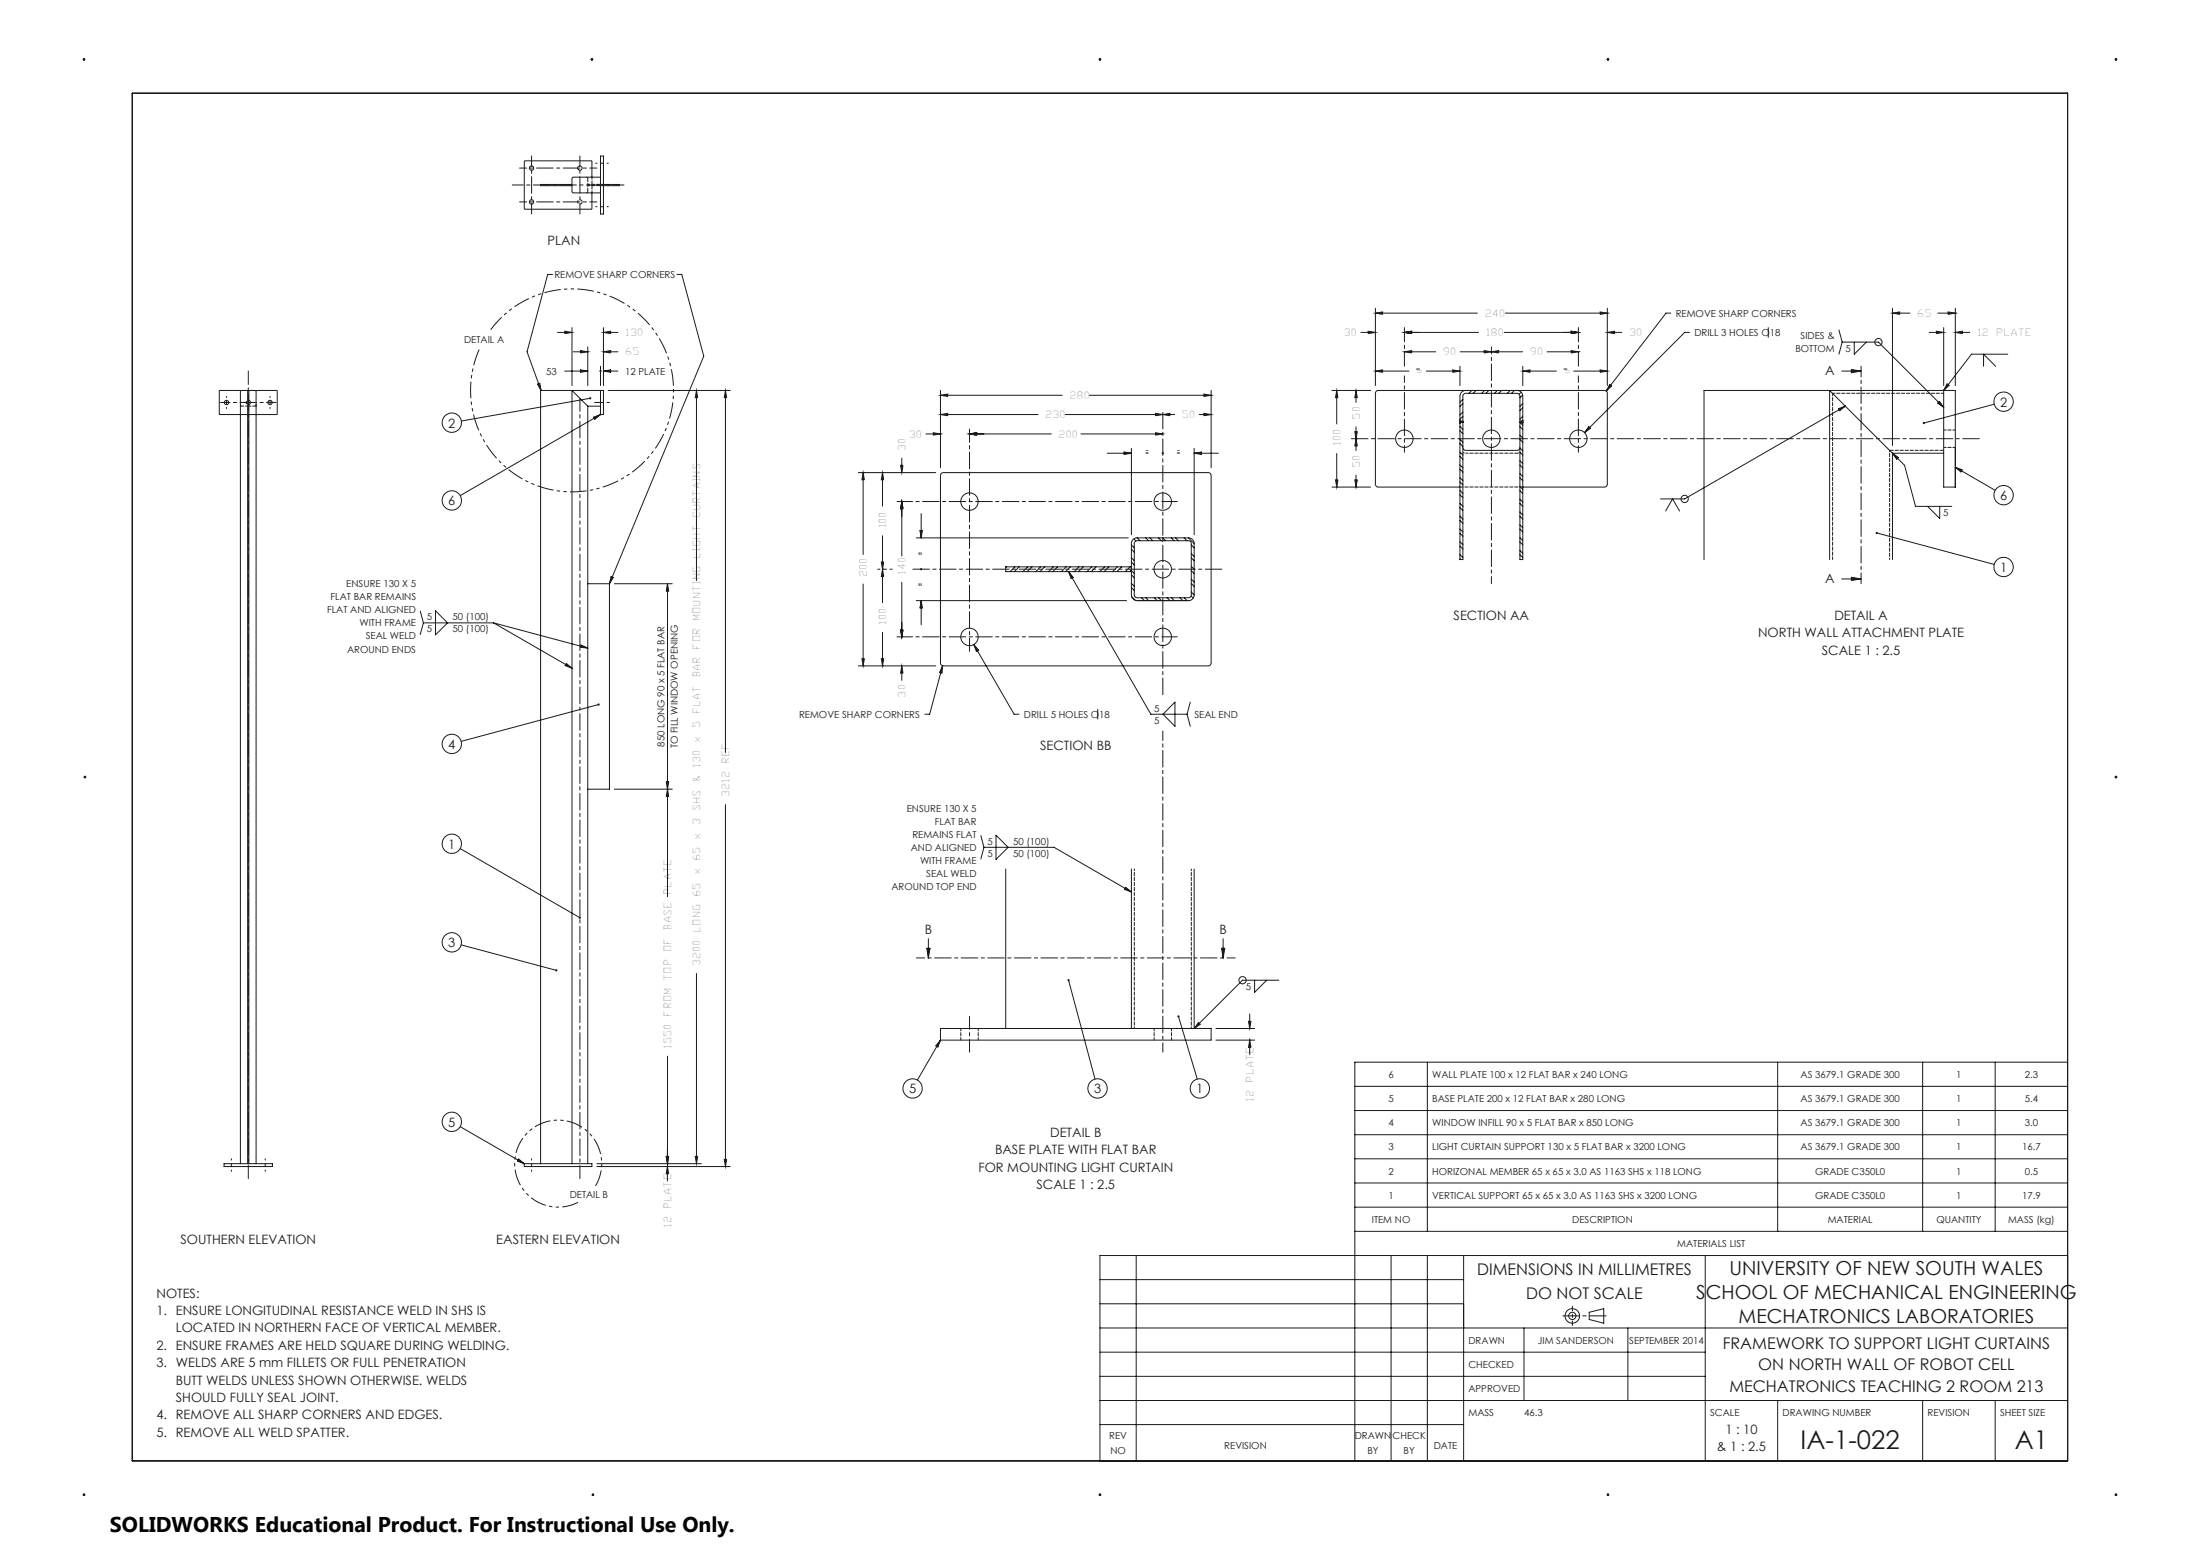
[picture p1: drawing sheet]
<svg xmlns="http://www.w3.org/2000/svg" width="841mm" height="594mm" viewBox="0 0 841 594" stroke-linecap="round" stroke-linejoin="round" font-family="sans-serif">
<g fill="none" stroke="#191924" stroke-width=".38">
<path d="M31.6 22.7h1M31.7 22.4l.8 .7M32.1 22.2v1M32.5 22.4l-.8 .7M50.6 35.6h739.8v522.8h-739.8zM225.8 22.7h1M225.9 22.4l.7 .7M226.3 22.2v1M226.6 22.4l-.7 .7M420 22.7h1M420.1 22.4l.7 .7M420.5 22.2v1"/>
<path d="M420.8 22.4l-.7 .7M614.2 22.7h1M614.3 22.4l.7 .7M614.7 22.2v1M615 22.4l-.7 .7M808.4 22.7h1M808.5 22.4l.7 .7M808.9 22.2v1M809.2 22.4l-.7 .7M229.6 59.6h1.1v22.2h-1.1zM218.7 70.5h-12v.5h12M226.3 67.7v-6l-.2-.2h-25.4l-.3 .3v17.9l.3 .3h25.4l.2-.2v-6.1"/>
<path d="M229.6 67.7l-10.6 .1-.3 .5v4.9l.4 .5h10.5M230.7 70.5h6v.5h-6M211.2 104.9h-1.8l-7.9 29.6 5.3 14.8M258.8 104.9h1.8l8.4 31.2-36 87M525.8 117.8v29.6M614.4 117.8v29.6M638.7 119.7h-1.8l-22.9 29.8M723.4 117.8v52.5M747.5 117.8v29.6M218.7 125.2v22.2M224.7 132.6v14.8M230.7 125.2v22.2"/>
<path d="M645.9 127.1h-1.9l-38.3 38.3M676 125.2v3.7M703 126.1l1.2 4.7M704.2 130.8l-1.2 4.6M704.2 130.8h13.9l24.9 24.9M708.8 130.8v4.6l4.7-4.6M743 125.2v22.2M767.5 135.4h-13.9l-10.6 13.9M83.9 149.3h21.9l.2 9-22 .2zM92.5 149.3l-.6 .4v295.1M94.7 149.3v295.5M95.1 149.3v295.5"/>
<path d="M97.3 149.3l.6 .4v295.1M205.5 146.8l.8-.3 .5 2.8zM215.9 141.8h8.8M221.9 141.4l2.8 .4-2.8 .5zM224.7 155.3h4.9M224.7 155.3v289.5M224.7 155.3l-6-6v295.5M225.6 152.3l-49.2 8.6M226.9 159.4l2.7-.9-2.2 1.8zM229.6 158.5h1.1v-9.2l-24 .1v295.4M229.6 140v7.4M229.6 149.3v9.2"/>
<path d="M229.6 158.5l-53.7 30.9M230.7 141.8h5.5M230.7 141.8l2.7-.4v.9zM232.5 149.3h46.7M359.5 149.3v29.5M463 149.3v29.5M509.2 149.3h14.7M541.5 141.1h1.1M558.1 140v7.4M559.2 157.5l-1.1 1.1M559.2 152.6l-1.1 1.1M559.2 159.2l-1.1 1.1"/>
<path d="M559.2 154.3l-1.1 1.1M560.3 149.3a2.23 2.23 0 0 0-2.2 2.1v62.5h1.1l.1-62.8 .9-.8h19.7l.7 .3 .4 .8v62.5h1.1v-62.5a2.17 2.17 0 0 0-2.2-2.1M562.6 149.3l-1.1 1M564.2 149.3l-1.1 1M567.5 149.3l-1.1 1M569.1 149.3l-1.1 1M572.4 149.3l-1.1 1M574 149.3l-1.1 1M577.3 149.3l-1.1 1M578.9 149.3l-1.1 1M581.5 149.9l-.8 .8M582.1 151l-1.1 1"/>
<path d="M582.1 140v7.4M582.1 154.2l-1.1 1.1M582.1 159.1l-1.1 1.1M582.1 155.9l-1.1 1M597.9 141.1h1.1M615.4 147l.7 .6-2.1 1.9zM702.8 156.2l2.6-.9-2.1 1.7zM704 141.8h7.4M705.4 155.3l-61.4 35.4h-9.2M707.7 141.2l3.7 .6-3.7 .7zM741.4 153.4l1.6 2.3-2.3-1.6zM743 149.3v36.9h4.5v-36.9h-96.1v64.6"/>
<path d="M744.3 146.7l.8 .6-2.1 2zM758.3 140v-4.6l4.6 4.6M762.4 154.5l-27 7.2M423.3 173.2h9.2M429.7 172.8l2.8 .4-2.8 .5zM432.5 171.4v33M456.5 171.4v33M456.5 173.2h9.2M456.5 173.2l2.8-.4v.9zM558.1 160.8l.6 .3M558.1 179.3l1.1 1.2M558.1 174.4l1.1 1.2"/>
<path d="M558.1 169.5l1.1 1.2M558.1 164.7l1.1 1.1M558.1 177.7l1.1 1.1M558.1 172.8l1.1 1.1M558.1 167.9l1.1 1.1M558.1 163l1.1 1.1M558.7 161.1h.5M558.7 161.4h.5M558.7 161.4l-.6 .3M558.7 161.1v.3M559.2 171l.3 .8 .7 .3h19.9l.6-.3 .3-.8M581 161.1h.6"/>
<path d="M581 177.8l1.1 1.1M581 172.9l1.1 1.1M581 168l1.1 1.1M581 163.1l1.1 1.1M581 176.1l1.1 1.1M581 171.2l1.1 1.1M581 166.3l1.1 1.2M581.6 161.4h-.6l1.1 1.2M581.6 161.1v.3M581.6 161.4l.5 .3M582.1 160.8l-.5 .3M582.1 160.8l-.1 .1"/>
<path d="M607.3 163.1l.7 .6-2.3 1.7zM723.4 173.2h19.6M723.4 173.2v40.7M723.4 173.2l2.3 1.7-.6 .6zM747.5 178.6l2.6 1-.5 .8zM747.5 178.6l15.2 8.8M328.1 180.7h29.6M352.1 196.3v9.3M359.9 180.9l.7-.2h101.4l.6 .2 .4 .8-.2 72.3-.8 .5h-101.5l-.6-.2-.4-.9v-71.7zM509.2 186.2h14.7M558.1 186.2h-31.2l-.8-.4-.3-.6v-35l.5-.8 87.2-.1 .6 .2 .3 .7v35l-.2 .6-.9 .4h-31.2M558.1 189.2l1.1 1"/>
<path d="M558.1 194.1l1.1 1M558.1 199l1.1 1.1M558.1 184.2l1.1 1.1M558.1 187.5l1.1 1.1M558.1 192.4l1.1 1.1M558.1 197.3l1.1 1.1M558.1 182.6l1.1 1.1M581 197.4l1.1 1.1M581 192.5l1.1 1.1M581 187.6l1.1 1.1M581 182.7l1.1 1.1M581 190.8l1.1 1.1"/>
<path d="M581 195.7l1.1 1.1M581 185.9l1.1 1.1M581 181l1.1 1.1M636.7 195.3l2.7-4.6 2.7 4.6M736.9 193.6l4.6 4.6v-4.6M746.1 193.6h-13.8l-4.2-15.7-28.7-28.6v64.6M350.3 205.6h81M351.7 202.8h.9l-.5 2.8zM384.7 216.7l-.2 .2M388 216.7l-1.9 1.8M389.6 216.7l-1.8 1.8M392.9 216.7l-1.9 1.8"/>
<path d="M394.5 216.7l-1.9 1.8M397.8 216.7l-1.9 1.8M399.4 216.7l-1.9 1.8M402.7 216.7l-1.9 1.8M404.3 216.7l-1.9 1.8M407.6 216.7l-1.9 1.8M408.5 218.5l31.4 54.5h13.9M408.5 218.5l1.7 2.2-.7 .4zM409.2 216.7l-1.8 1.8M412.5 216.7l-1.9 1.8M414.1 216.7l-1.8 1.8M417.4 216.7l-1.9 1.8"/>
<path d="M419 216.7l-1.8 1.8M422.3 216.7l-1.9 1.8M423.9 216.7l-1.8 1.8M427.1 216.7l-1.8 1.8M428.8 216.7l-1.9 1.8M432 216.7l-1.8 1.8M432.5 216.7h-48v1.8h48M432.5 217.9l-.7 .6M432.5 209.9l1.1 1.1M432.5 214.8l1.1 1.1M432.5 219.7l1.1 1.1M432.5 208.3l1.1 1.1"/>
<path d="M432.5 213.2l1.1 1.1M432.5 218.1l1.1 1.1M433.5 206l.7 .8M433.9 207.1l.7-.4h19.8l.6 .3 .4 .6v19.9l-.3 .6-.7 .4-20.3-.2-.5-.8v-19.9zM434.7 205.6a2.17 2.17 0 0 0-2.2 2.2v19.6a2.17 2.17 0 0 0 2.2 2.2h19.6a2.17 2.17 0 0 0 2.2-2.2M434.7 205.6h19.6M434.7 205.6l1.1 1.1M437.9 205.6l1.2 1.1M439.6 205.6l1.1 1.1M442.8 205.6l1.1 1.1M444.5 205.6l1.1 1.1M447.7 205.6l1.1 1.1"/>
<path d="M449.4 205.6l1.1 1.1M452.6 205.6l1.1 1.1M454.3 205.6a2.17 2.17 0 0 1 2.2 2.2v19.6M454.3 205.6l2.2 2.2M455.4 218.1l1.1 1.1M455.4 213.2l1.1 1.1M455.4 208.3l1.1 1.1M455.4 216.5l1.1 1.1M455.4 211.6l1.1 1.1M558.1 203.8l1.1 1.2M558.1 208.7l1.1 1.2M558.1 213.6l.2 .3"/>
<path d="M558.1 202.2l1.1 1.1M558.1 207.1l1.1 1.1M558.1 212l1.1 1.1M581 202.2l1.1 1.2M581 207.1l1.1 1.2M581 212l1.1 1.2M581 200.6l1.1 1.1M581 205.5l1.1 1.1M581 210.4l1.1 1.1M717.4 203.7l45 12.1M160.7 233.6l1.2 4.5M161.9 238.1h26.8"/>
<path d="M161.9 238.1l-1.2 4.4M166.5 233.5l4.6 4.6-4.6 4.6zM188.7 238.1l36 9.6M188.7 238.1l30 17.3M224.7 223.1h8.3M233 223.1v78.6h-8.3M233.6 220.4l.9 .3-1.5 2.4zM234.8 223.1h22.2M255.2 223.1v78.6M255.2 223.1l.4 2.8h-.9zM350.3 229.6h80.3M352.1 229.6l.5 2.8h-.9z"/>
<path d="M352.1 229.6v9.2M432.5 224.6l1.1 1.1M432.5 223l1.1 1.1M432.6 228l1.5 1.5M436.4 228.5l1.1 1.1M438 228.5l1.1 1.1M441.3 228.5l1 1.1M442.9 228.5l1.1 1.1M446.2 228.5l1.1 1.1M447.8 228.5l1.1 1.1M451.1 228.5l1.1 1.1M452.7 228.5l1.1 1.1"/>
<path d="M455.3 227.8l.8 .8M455.4 223l1.1 1.1M455.4 226.3l1.1 1.1M455.4 221.4l1.1 1.1M704 221.3h7.4M707.7 220.7l3.7 .6-3.7 .6zM216.5 253.6l2.2 1.8-2.7-1zM222.1 246.5l2.6 1.2-2.8-.3zM328.1 254.5h29.6M360.3 254.5l-4.9 18.5h-1.8M360.3 254.5l-.2 2.8-.9-.2zM372.3 246.3l15.4 26.7h1.8"/>
<path d="M372.3 246.3l1.8 2.2-.9 .4zM228.8 269.3l-52.5 14.1M419.6 271.2v3.6M449.2 268.4v9.2l-4.6-4.6zM453.8 273l1.2 4.6M455 268.4l-1.2 4.6M32 297h1M32.1 296.7l.7 .7M32.5 296.5v1M32.8 296.7l-.7 .7M254.7 298.9h.9l-.4 2.8zM808.4 297h1"/>
<path d="M808.5 296.7l.7 .7M808.9 296.5v1M809.2 296.7l-.7 .7M234.8 301.7h22.2M375 319.4l1.1 4.5M380.8 319.3l4.6 4.6-4.6 4.6zM175.9 324.4l45.8 26.4M376.1 323.9l-1.1 4.4M376.1 323.9h26.8l29.6 17.1M384.5 332.2v60.9M430.3 339.2l2.2 1.8-2.6-1zM432.5 332.2v60.9"/>
<path d="M456.5 332.2v60.9M354.9 358.8v7.4M467.6 358.8v7.4M176.3 361.2l36.4 9.7M354.3 362.5h1.2l-.6 3.7zM408.5 374.7l10.1 37.8M467 362.5h1.2l-.6 3.7zM479.6 374.7v4.6l4.6-4.6M488.8 374.7h-13.8l-18.5 18.4M359.5 393.1h103.5v4.5h-103.5zM359.5 397.6l-1 2.6-.7-.4zM359.5 397.6l-8.8 15.2"/>
<path d="M450.5 388.5l7.2 24M458.2 390.9l.6 .6-2.3 1.6zM464.8 393.1h14.8M464.8 397.6h14.8M517.9 415.2h272.5M545.6 406v64.7M679.6 406v64.7M735 406v64.7M762.7 406v64.7M790.4 406h-272.5v152.4M175.9 430.7l24.5 14.1M517.9 433.7h272.5"/>
<path d="M517.9 424.5h272.5M85.7 444.8h18.4v1.1h-18.4zM198.3 443l2.1 1.8-2.6-1zM200.4 444.8h25.9v1.1h-25.9zM228.1 445.9h51.1M228.1 444.8h40M517.9 452.2h272.5M517.9 442.9h272.5M434.3 479.9v78.5M517.9 470.7h272.5M517.9 461.4h272.5M531.8 479.9v78.5"/>
<path d="M545.6 479.9v78.5M559.5 479.9v78.5M651.9 479.9v78.5M790.4 479.9h-369.9v78.5M420.5 498.4h139M420.5 489.1h139M420.5 507.6h369.9M420.5 516.8h231.4M582.6 507.6v27.7M607.5 501.6l5.6-1.4v5.6l-5.6-1.4zM622.3 507.6v27.7M420.5 535.3h369.9"/>
<path d="M420.5 526.1h231.4M679.6 535.3v23.1M735 535.3v23.1M762.7 535.3v23.1M420.5 544.5h139M31.6 571.4h1M31.7 571l.8 .7M32.1 570.8v1M32.5 571l-.8 .7M226.2 571.4h1M226.3 571l.7 .7M226.7 570.8v1"/>
<path d="M227 571l-.7 .7M420 571.4h1M420.1 571l.7 .7M420.5 570.8v1M420.8 571l-.7 .7M614.2 571.4h1M614.3 571l.7 .7M614.7 570.8v1M615 571l-.7 .7M808.4 571.4h1M808.5 571l.7 .7M808.9 570.8v1"/>
<path d="M809.2 571l-.7 .7"/>
<circle cx="203.2" cy="77.2" r=".83"/>
<circle cx="203.2" cy="64.3" r=".83"/>
<circle cx="221.7" cy="64.3" r=".83"/>
<circle cx="718.1" cy="130.8" r="1.38"/>
<circle cx="86.6" cy="153.8" r=".83"/>
<circle cx="103.2" cy="153.8" r=".83"/>
<circle cx="225.6" cy="152.2" r=".23"/>
<circle cx="229.6" cy="141.8" r=".24"/>
<circle cx="765.9" cy="153.5" r="3.7"/>
<circle cx="172.7" cy="161.6" r="3.7"/>
<circle cx="444.5" cy="173.2" r=".24"/>
<circle cx="536.8" cy="167.7" r="3.3"/>
<circle cx="570.1" cy="167.7" r="3.3"/>
<circle cx="603.3" cy="167.7" r="3.3"/>
<circle cx="735.4" cy="161.7" r=".24"/>
<circle cx="172.7" cy="191.3" r="3.7"/>
<circle cx="370.6" cy="191.7" r="3.3"/>
<circle cx="444.5" cy="191.7" r="3.3"/>
<circle cx="644" cy="190.7" r="1.38"/>
<circle cx="765.9" cy="189.3" r="3.7"/>
<circle cx="352.1" cy="217.6" r=".23"/>
<circle cx="444.5" cy="217.6" r="3.3"/>
<circle cx="717.4" cy="203.7" r=".23"/>
<circle cx="765.9" cy="216.7" r="3.7"/>
<circle cx="370.6" cy="243.4" r="3.3"/>
<circle cx="444.5" cy="243.4" r="3.3"/>
<circle cx="228.8" cy="269.3" r=".24"/>
<circle cx="172.7" cy="284.3" r="3.7"/>
<circle cx="172.7" cy="322.5" r="3.7"/>
<circle cx="221.7" cy="350.8" r=".23"/>
<circle cx="172.7" cy="360.2" r="3.7"/>
<circle cx="212.7" cy="370.9" r=".24"/>
<circle cx="408.5" cy="374.7" r=".24"/>
<circle cx="475" cy="374.7" r="1.38"/>
<circle cx="450.5" cy="388.5" r=".24"/>
<circle cx="348.9" cy="416.1" r="3.7"/>
<circle cx="419.6" cy="416.1" r="3.7"/>
<circle cx="458.7" cy="416.1" r="3.7"/>
<circle cx="172.7" cy="428.8" r="3.7"/>
<circle cx="601" cy="503" r="2.77"/>
<circle cx="601" cy="503" r="1.39"/>
</g>
<path d="M224.1 73.7l.6-.5M224.7 68.3l-.6-.6M91.9 154.7l.6 .5M97.4 155.2l.5-.5" fill="none" stroke="#191924" stroke-width=".38" stroke-dasharray="1.3 .6" stroke-dashoffset=".4" stroke-linecap="butt"/>
<path d="M222.5 77.2a.83 .83 0 0 0-1.2-.8 .83 .83 0 0 0-.1 1.4 .83 .83 0 0 0 1.3-.5v-.1M95.7 153.8a.83 .83 0 0 0-1.2-.7 .83 .83 0 0 0-.1 1.4 .83 .83 0 0 0 1.3-.5v-.2" fill="none" stroke="#191924" stroke-width=".38" stroke-dasharray="1.3 .6" stroke-dashoffset="-.1" stroke-linecap="butt"/>
<path d="M559.2 172.9l1.1 .3M579.9 173.2l1.1-.3" fill="none" stroke="#191924" stroke-width=".38" stroke-dasharray="1.3 .6" stroke-dashoffset=".6" stroke-linecap="butt"/>
<path d="M227.4 453.8a16.6 16.6 0 0 0-10.5-25.3 16.6 16.6 0 0 0-20 18.7 16.6 16.6 0 0 0 24.6 12.1" fill="none" stroke="#191924" stroke-width=".38" stroke-dasharray="6.3 1.3 1.3 1.3 1.3 1.3" stroke-dashoffset="-.5" stroke-linecap="butt"/>
<path d="M183.2 133.5a38.8 38.8 0 0 0 36.8 54.5 38.8 38.8 0 0 0 33-56.8 38.8 38.8 0 0 0-65.5-5.1" fill="none" stroke="#191924" stroke-width=".38" stroke-dasharray="6.3 1.3 1.3 1.3 1.3 1.3" stroke-dashoffset="-.1" stroke-linecap="butt"/>
<path d="M195.8 70.7h42.7" fill="none" stroke="#191924" stroke-width=".38" stroke-dasharray="6.3 1.3 1.3 1.3" stroke-dashoffset="2.1"/>
<path d="M203.2 81.8v-22.2M221.7 81.8v-22.2M711.4 223.1v-83.1" fill="none" stroke="#191924" stroke-width=".38" stroke-dasharray="6.3 1.3 1.3 1.3" stroke-dashoffset="2.3"/>
<path d="M370.6 388.5v13.7M221.7 450.5v-298.3" fill="none" stroke="#191924" stroke-width=".38" stroke-dasharray="6.3 1.3 1.3 1.3" stroke-dashoffset="1.4"/>
<path d="M227.7 62.4h4.8M227.7 79h4.8M86.6 156.1v-4.6M103.2 156.1v-4.6M88.5 447.7v-4.8M101.4 447.7v-4.8M203.2 447.7v-4.8" fill="none" stroke="#191924" stroke-width=".38" stroke-dasharray="6.3 1.3 1.3 1.3" stroke-dashoffset="5.9"/>
<path d="M94.9 450.5v-308.7" fill="none" stroke="#191924" stroke-width=".38" stroke-dasharray="6.3 1.3 1.3 1.3" stroke-dashoffset="1.2"/>
<path d="M198.6 64.2h29.6M198.6 77.2h29.6M570.1 223.1v-90.5" fill="none" stroke="#191924" stroke-width=".38" stroke-dasharray="6.3 1.3 1.3 1.3" stroke-dashoffset="3.6"/>
<path d="M370.6 249v-85" fill="none" stroke="#191924" stroke-width=".38" stroke-dasharray="6.3 1.3 1.3 1.3" stroke-dashoffset="1.3"/>
<path d="M450.1 191.7h-107.2M450.1 243.4h-107.2" fill="none" stroke="#191924" stroke-width=".38" stroke-dasharray="6.3 1.3 1.3 1.3" stroke-dashoffset=".4"/>
<path d="M335.5 217.6h5.6" fill="none" stroke="#191924" stroke-width=".38" stroke-dasharray="6.3 1.3 1.3 1.3" stroke-dashoffset="5.5"/>
<path d="M444.5 156.6v109.9" fill="none" stroke="#191924" stroke-width=".38" stroke-dasharray="6.3 1.3 1.3 1.3" stroke-dashoffset="-1"/>
<path d="M348.5 217.6h119.1" fill="none" stroke="#191924" stroke-width=".38" stroke-dasharray="6.3 1.3 1.3 1.3" stroke-dashoffset="-.5"/>
<path d="M84.3 153.8h21.2" fill="none" stroke="#191924" stroke-width=".38" stroke-dasharray="6.3 1.3 1.3 1.3" stroke-dashoffset="2.7"/>
<path d="M227.3 153.8h5.7" fill="none" stroke="#191924" stroke-width=".38" stroke-dasharray="6.3 1.3 1.3 1.3" stroke-dashoffset="2.9"/>
<path d="M444.5 279.5v122.7" fill="none" stroke="#191924" stroke-width=".38" stroke-dasharray="6.3 1.3 1.3 1.3" stroke-dashoffset="2.8"/>
<path d="M350.3 366.2h121.9" fill="none" stroke="#191924" stroke-width=".38" stroke-dasharray="6.3 1.3 1.3 1.3" stroke-dashoffset="3.2"/>
<path d="M536.9 140v-14.8M603.4 140v-14.8" fill="none" stroke="#191924" stroke-width=".38" stroke-dasharray="6.3 1.3 1.3 1.3" stroke-dashoffset=".9"/>
<path d="M756.7 167.7h-240.1M597.4 503h16.6" fill="none" stroke="#191924" stroke-width=".38" stroke-dasharray="6.3 1.3 1.3 1.3" stroke-dashoffset="-.1"/>
<path d="M536.9 172.9v-29.2M603.4 172.9v-29.2" fill="none" stroke="#191924" stroke-width=".38" stroke-dasharray="6.3 1.3 1.3 1.3" stroke-dashoffset="3.8"/>
<path d="M601.1 506.7v-7.4" fill="none" stroke="#191924" stroke-width=".38" stroke-dasharray="6.3 1.3 1.3 1.3" stroke-dashoffset="4.6"/>
<path d="M226.3 67.7v6M230.7 70.5h-6M230.7 70.9h-6M92.5 155.2h2.2M95.1 155.2h2.3" fill="none" stroke="#191924" stroke-width=".38" stroke-dasharray="1.3 .6" stroke-dashoffset=".5"/>
<path d="M224.7 73.2v-4.9M558.1 186.2h24" fill="none" stroke="#191924" stroke-width=".38" stroke-dasharray="1.3 .6" stroke-dashoffset=".1"/>
<path d="M433.6 332.2v60.9M455.4 332.2v60.9" fill="none" stroke="#191924" stroke-width=".38" stroke-dasharray="1.3 .6" stroke-dashoffset=".6"/>
<path d="M700.5 150.3h42.5M747.5 171h-4.5M747.5 164.4h-4.5M700.5 213.9v-63.6M367.3 393.1v4.5M373.9 393.1v4.5M441.2 393.1v4.5M447.8 393.1v4.5" fill="none" stroke="#191924" stroke-width=".38" stroke-dasharray="1.3 .6" stroke-dashoffset=".3"/>
<path d="M560.3 173.2h19.6" fill="none" stroke="#191924" stroke-width=".38" stroke-dasharray="1.3 .6" stroke-dashoffset=".4"/>
<path d="M722.3 213.9v-41.8" fill="none" stroke="#191924" stroke-width=".38" stroke-dasharray="1.3 .6" stroke-dashoffset=".7"/>
<path d="M722.3 172.1h20.7" fill="none" stroke="#191924" stroke-width=".38" stroke-dasharray="1.3 .6" stroke-dashoffset="-.2"/>
<path d="M205.5 146.8l1.3 2.5-.5-2.8zM458.2 390.9l-1.7 2.2 2.3-1.6zM359.5 397.6l-1.7 2.2 .7 .4zM430.3 339.2l-.4 .8 2.6 1zM429.7 172.8v.9l2.8-.5zM456.5 173.2l2.8-.4v.9zM351.7 202.8h.9l-.5 2.8zM352.1 229.6l-.4 2.8h.9zM372.3 246.3l1.8 2.2-.9 .4zM408.5 218.5l1 2.6 .7-.4zM230.7 141.8l2.7-.4v.9zM221.9 141.4l2.8 .4-2.8 .5zM226.9 159.4l2.7-.9-2.2 1.8zM198.3 443l-.5 .8 2.6 1zM222.1 246.5l-.2 .9 2.8 .3zM216.5 253.6l-.5 .8 2.7 1zM360.3 254.5l-.2 2.8-.9-.2zM354.3 362.5l.6 3.7 .6-3.7zM467 362.5l.6 3.7 .6-3.7zM744.3 146.7l-1.3 2.6 2.1-2zM707.7 220.7v1.2l3.7-.6zM741.4 153.4l-.7 .7 2.3 1.6zM723.4 173.2l1.7 2.3 .6-.6zM747.5 178.6l2.1 1.8 .5-.8zM607.3 163.1l-1.6 2.3 2.3-1.7zM615.4 147l-1.4 2.5 2.1-1.9zM707.7 141.2v1.3l3.7-.7zM558.7 161.1v.3h.5v-.3zM558.1 160.8v.9l.6-.3v-.3zM581.6 161.1v.3l.5 .3v-.9zM581 161.1v.3h.6v-.3zM702.8 156.2l.5 .8 2.1-1.7zM233.6 220.4l.9 .3-1.5 2.4zM254.7 298.9h.9l-.4 2.8zM255.2 223.1l-.5 2.8h.9z" fill-rule="evenodd" fill="#191924"/>
<g fill="none" stroke="#191924" stroke-width=".38">
<path d="M525.8 119.7l2.7-.5v.9zM525.8 119.7h.1M528.5 119.7h36.3M575.5 119.7h36.2M611.7 119.2l2.7 .5-2.7 .4zM614.4 119.7h.1M723.4 119.7l2.8-.5v.9zM723.4 119.7h.1M726.2 119.7h3.9M740.8 119.7h3.9M744.7 119.2l2.8 .5-2.8 .4zM747.5 119.7h.1"/>
<path d="M213.1 127.1h2.8M215.9 126.6l2.8 .5-2.8 .4zM218.7 127.1h.1M219.1 134.5h2.8M221.9 134l2.8 .5-2.8 .4zM224.7 134.5h.1M230.7 134.5l2.7-.5v.9zM230.7 127.1l2.7-.5v.9zM230.7 134.5h.1M230.7 127.1h.1M233.4 134.5h2.8M233.4 127.1h2.8"/>
<path d="M520.2 127.1h2.8M523 126.6l2.8 .5-2.8 .4zM525.8 127.1h.1M536.9 127.1l2.7-.5v.9zM536.9 134.5l2.7-.5v.9zM536.9 134.5h.1M536.9 127.1h.1M539.6 134.5h9.2M539.6 127.1h25.6M558.2 134.5h9.1M567.3 134l2.8 .5-2.8 .4zM570.1 134.5l2.8-.5v.9z"/>
<path d="M570.1 134.5h.1M572.9 134.5h9.1M575 127.1h25.6M591.4 134.5h9.2M600.6 126.6l2.8 .5-2.8 .4zM600.6 134l2.8 .5-2.8 .4zM603.4 134.5h.1M603.4 127.1h.1M614.4 127.1l2.8-.5v.9zM614.4 127.1h.1M617.2 127.1h2.8M737.5 127.1h2.7"/>
<path d="M740.2 126.6l2.8 .5-2.8 .4zM743 127.1h.1M747.5 127.1l2.7-.5v.9zM747.5 127.1h.1M750.2 127.1h2.8M266.2 149.3l.5 2.7h-.9zM266.2 149.3h.1M266.2 152v69.9M277.3 149.3l.5 2.7h-.9zM277.3 149.3h.1M277.3 152v135.6M359.5 151.1l2.8-.5v.9z"/>
<path d="M359.5 151.1h.1M359.5 158.5l2.8-.5v.9zM359.5 158.5h.1M362.3 151.1h43.7M362.3 158.5h34.5M407.2 158.5h34.5M416.5 151.1h43.7M441.7 158l2.8 .5-2.8 .4zM444.5 158.5l2.8-.5v.9zM444.5 158.5h.1M447.3 158.5h1.8M458.4 158.5h1.8"/>
<path d="M460.2 158l2.8 .5-2.8 .4zM460.2 150.6l2.8 .5-2.8 .4zM463 151.1h.1M463 158.5h.1M511 149.3h.1M511 152v10.1M511 149.3l.5 2.7h-1zM518.4 149.3l.5 2.7h-1zM518.4 152v1.8M518.4 149.3h.1M525.8 141.8l2.7-.4v.9zM525.8 141.8v.1"/>
<path d="M528.5 141.8h10.1M545.3 141.8h10M555.3 141.4l2.8 .4-2.8 .5zM558.1 141.8v.1M582.1 141.8l2.8-.4v.9zM582.1 141.8v.1M584.9 141.8h10.1M601.6 141.8h10.1M611.7 141.4l2.7 .4-2.7 .5zM614.4 141.8v.1M344.3 177.9h.9l-.5 2.8zM344.7 175.1v2.8"/>
<path d="M354 165.9h2.8M356.8 165.4l2.7 .5-2.7 .4zM359.5 165.9h.1M370.6 165.9l2.8-.5v.9zM370.6 165.9h.1M373.4 165.9h28.5M413.2 165.9h28.5M441.7 165.4l2.8 .5-2.8 .4zM444.5 165.8v.1M511 173.3v10.1M517.9 165h1l-.5 2.7zM518.4 167.7l.5 2.8h-1z"/>
<path d="M518.4 163.2v1.8M518.4 170.5v1.8M518.4 167.7h.1M330 180.7l.4 2.7h-.9zM330 183.4v28.5M330 180.7h.1M337.4 180.7l.4 2.7h-.9zM337.4 180.7h.1M337.4 183.4v10.1M344.7 191.7l.5 2.8h-.9zM344.7 191.7h.1M344.7 180.7h.1"/>
<path d="M344.7 194.5v18M510.5 183.4h1l-.5 2.8zM511 186.2h.1M517.9 183.4h1l-.5 2.8zM518.4 181.6v1.8M518.4 186.2h.1M336.9 214.8h.9l-.4 2.8zM337.4 217.6l.4 2.8h-.9zM337.4 217.6h.1M337.4 204.8v10M330 223.2v28.6M337.4 220.4v10"/>
<path d="M344.7 222.6v18.1M329.5 251.8h.9l-.4 2.7zM330 254.5h.1M336.9 251.8h.9l-.4 2.7zM337.4 254.5h.1M337.4 241.7v10.1M344.3 240.7h.9l-.5 2.7zM344.7 254.5l.5 2.8h-.9zM344.7 243.4h.1M344.7 257.3v2.8M344.7 254.5h.1M255.2 301.7h.1"/>
<path d="M255.2 304.4v38.4M255.2 301.7l.4 2.7h-.9zM277.3 307.5v135.7M266.2 372.1v69.9M477.3 390.4h.9l-.5 2.7zM477.7 397.6l.5 2.8h-.9zM477.7 387.6v2.8M477.8 393.1h.1M477.8 397.6h.1M255.2 403.7v38.3M477.7 400.4v2.7M254.7 442h.9l-.5 2.8z"/>
<path d="M255.1 445.9l.5 2.8h-.9zM255.1 448.7v2.7M255.2 444.8h.1M255.2 445.9h.1M265.8 442h.9l-.5 2.8zM266.2 444.8h.1M276.9 443.2h.9l-.5 2.7zM277.3 445.9h.1"/>
</g>
<g fill="#191924">
<path d="M255.1 445.9l.5 2.8h-.9zM254.7 442l.4 2.8 .5-2.8z"/>
<path d="M336.9 214.8l.5 2.8 .4-2.8zM337.4 180.7l.4 2.7h-.9zM477.7 397.6l.5 2.8h-.9zM477.3 390.4l.4 2.7 .5-2.7zM444.5 158.5l2.8 .4v-.9zM460.2 158l2.8 .5-2.8 .4zM359.5 151.1l2.8 .4v-.9zM460.2 150.6l2.8 .5-2.8 .4zM230.7 134.5l2.7 .4v-.9zM221.9 134l2.8 .5-2.8 .4zM230.7 127.1l2.7 .4v-.9zM215.9 126.6l2.8 .5-2.8 .4zM276.9 443.2l.4 2.7 .5-2.7zM277.3 149.3l.5 2.7h-.9zM614.4 127.1l2.8 .4v-.9zM600.6 126.6l2.8 .5-2.8 .4zM523 126.6l2.8 .5-2.8 .4zM536.9 127.1l2.7 .4v-.9zM536.9 127.1l2.7 .4v-.9zM600.6 126.6l2.8 .5-2.8 .4zM582.1 141.8l2.8 .5v-.9zM611.7 141.4l2.7 .4-2.7 .5zM525.8 141.8l2.7 .5v-.9zM555.3 141.4l2.8 .4-2.8 .5zM536.9 134.5l2.7 .4v-.9zM567.3 134l2.8 .5-2.8 .4zM570.1 134.5l2.8 .4v-.9zM600.6 134l2.8 .5-2.8 .4zM723.4 119.7l2.8 .4v-.9zM744.7 119.2l2.8 .5-2.8 .4zM747.5 127.1l2.7 .4v-.9zM740.2 126.6l2.8 .5-2.8 .4z"/>
<path d="M356.8 165.4l2.7 .5-2.7 .4zM370.6 165.9l2.8 .4v-.9zM344.3 177.9l.4 2.8 .5-2.8zM344.7 191.7l.5 2.8h-.9zM359.5 158.5l2.8 .4v-.9zM441.7 158l2.8 .5-2.8 .4zM336.9 251.8l.5 2.7 .4-2.7zM337.4 217.6l.4 2.8h-.9zM329.5 251.8l.5 2.7 .4-2.7zM330 180.7l.4 2.7h-.9zM344.7 254.5l.5 2.8h-.9zM344.3 240.7l.4 2.7 .5-2.7zM344.3 240.7l.4 2.7 .5-2.7zM344.7 191.7l.5 2.8h-.9zM370.6 165.9l2.8 .4v-.9zM441.7 165.4l2.8 .5-2.8 .4zM265.8 442l.4 2.8 .5-2.8zM266.2 149.3l.5 2.7h-.9zM254.7 442l.5 2.8 .4-2.8zM255.2 301.7l.4 2.7h-.9zM510.5 183.4l.5 2.8 .5-2.8zM511 149.3l.5 2.7h-1zM517.9 165l.5 2.7 .5-2.7zM518.4 149.3l.5 2.7h-1zM517.9 183.4l.5 2.8 .5-2.8zM518.4 167.7l.5 2.8h-1zM525.8 119.7l2.7 .4v-.9zM611.7 119.2l2.7 .5-2.7 .4z"/>
</g>
<g font-size="9.9" fill="#191924">
<text x="688.3" y="553.8">IA-1-022</text>
<text x="770.2" y="553.8">A1</text>
</g>
<text font-size="8.2" x="42.1" y="585.7">SOLIDWORKS Educational Product. For Instructional Use Only.</text>
<g font-size="7.4" fill="#191924">
<text x="661.2" y="487.3">UNIVERSITY OF NEW SOUTH WALES</text>
<text x="648.4" y="496.5">SCHOOL OF MECHANICAL ENGINEERING</text>
<text x="664.6" y="505.8">MECHATRONICS LABORATORIES</text>
</g>
<g font-size="6.2" fill="#191924">
<text x="564.6" y="487.3">DIMENSIONS IN MILLIMETRES</text>
<text x="583.4" y="496.5">DO NOT SCALE</text>
<text x="658.6" y="515.5">FRAMEWORK TO SUPPORT LIGHT CURTAINS</text>
<text x="672.2" y="523.8">ON NORTH WALL OF ROBOT CELL</text>
<text x="661.1" y="532.1">MECHATRONICS TEACHING 2 ROOM 213</text>
</g>
<g font-size="4.9" fill="#191924">
<text x="209.3" y="93.8">PLAN</text>
<text x="697.7" y="143.2">A</text>
<text x="764.6" y="155.4">2</text>
<text x="171.4" y="163.4">2</text>
<text x="764.6" y="191.1">6</text>
<text x="171.4" y="193.1">6</text>
<text x="764.6" y="218.6">1</text>
<text x="697.7" y="222.7">A</text>
<text x="555.7" y="237">SECTION AA</text>
<text x="701.2" y="237">DETAIL A</text>
<text x="672.1" y="243.6">NORTH WALL ATTACHMENT PLATE</text>
<text x="696.4" y="250.3">SCALE 1 : 2.5</text>
<text x="171.4" y="286.2">4</text>
<text x="397.6" y="286.9">SECTION BB</text>
<text x="171.4" y="324.4">1</text>
<text x="353.5" y="356.9">B</text>
<text x="466.2" y="356.9">B</text>
<text x="171.4" y="362">3</text>
<text x="347.5" y="417.9">5</text>
<text x="418.2" y="417.9">3</text>
<text x="457.3" y="417.9">1</text>
<text x="171.4" y="430.6">5</text>
<text x="401.5" y="434.5">DETAIL B</text>
<text x="380.4" y="441.2">BASE PLATE WITH FLAT BAR</text>
<text x="374" y="447.8">FOR MOUNTING LIGHT CURTAIN</text>
<text x="396.2" y="454.5">SCALE 1 : 2.5</text>
<text x="69" y="475.5">SOUTHERN ELEVATION</text>
<text x="189.7" y="475.5">EASTERN ELEVATION</text>
<text x="59.8" y="496">NOTES:</text>
<text x="59.8" y="502.6">1. ENSURE LONGITUDINAL RESISTANCE WELD IN SHS IS</text>
<text x="67.2" y="509.3">LOCATED IN NORTHERN FACE OF VERTICAL MEMBER.</text>
<text x="59.8" y="515.9">2. ENSURE FRAMES ARE HELD SQUARE DURING WELDING.</text>
<text x="59.8" y="522.6">3. WELDS ARE 5 mm FILLETS OR FULL PENETRATION</text>
<text x="67.2" y="529.2">BUTT WELDS UNLESS SHOWN OTHERWISE. WELDS</text>
<text x="67.2" y="535.9">SHOULD FULLY SEAL JOINT.</text>
<text x="59.8" y="542.5">4. REMOVE ALL SHARP CORNERS AND EDGES.</text>
<text x="59.8" y="549.2">5. REMOVE ALL WELD SPATTER.</text>
<text x="659.6" y="548">1 : 10</text>
<text x="656.4" y="554.6">&amp; 1 : 2.5</text>
</g>
<g font-size="3.8" fill="#191924">
<text x="567.6" y="121.1">240</text>
<text x="732.9" y="121.1">65</text>
<text x="239" y="128.5">130</text>
<text x="513.7" y="128.5">30</text>
<text x="568" y="128.5">180</text>
<text x="622.8" y="128.5">30</text>
<text x="755.8" y="128.5">12</text>
<text x="763.1" y="128.5">PLATE</text>
<text x="239" y="135.9">65</text>
<text x="551.6" y="135.9">90</text>
<text x="584.8" y="135.9">90</text>
<text x="541.4" y="143.3">=</text>
<text x="597.7" y="143.3">=</text>
<text x="408.8" y="152.5">280</text>
<text x="399.6" y="159.9">230</text>
<text x="451.8" y="159.9">50</text>
<text x="519.8" y="160.4" transform="rotate(-90 519.8 160.4)">50</text>
<text x="347.4" y="167.3">30</text>
<text x="404.7" y="167.3">200</text>
<text x="346.2" y="172.3" transform="rotate(-90 346.2 172.3)">30</text>
<text x="512.4" y="170.6" transform="rotate(-90 512.4 170.6)">100</text>
<text x="519.8" y="178.8" transform="rotate(-90 519.8 178.8)">50</text>
<text x="267.7" y="198.1" transform="rotate(-90 267.7 198.1)">CURTAINS</text>
<text x="338.8" y="202" transform="rotate(-90 338.8 202)">100</text>
<text x="267.7" y="213.6" transform="rotate(-90 267.7 213.6)">LIGHT</text>
<text x="331.4" y="220.4" transform="rotate(-90 331.4 220.4)">200</text>
<text x="346.2" y="219.8" transform="rotate(-90 346.2 219.8)">140</text>
<text x="267.7" y="237.3" transform="rotate(-90 267.7 237.3)">MOUNTING</text>
<text x="338.8" y="238.9" transform="rotate(-90 338.8 238.9)">100</text>
<text x="267.7" y="248.3" transform="rotate(-90 267.7 248.3)">FOR</text>
<text x="267.7" y="259.2" transform="rotate(-90 267.7 259.2)">BAR</text>
<text x="346.2" y="266.6" transform="rotate(-90 346.2 266.6)">30</text>
<text x="267.7" y="272.9" transform="rotate(-90 267.7 272.9)">FLAT</text>
<text x="267.7" y="278.4" transform="rotate(-90 267.7 278.4)">5</text>
<text x="267.7" y="283.9" transform="rotate(-90 267.7 283.9)">x</text>
<text x="267.7" y="293.5" transform="rotate(-90 267.7 293.5)">130</text>
<text x="278.8" y="292" transform="rotate(-90 278.8 292)">REF</text>
<text x="267.7" y="299" transform="rotate(-90 267.7 299)">&amp;</text>
<text x="278.8" y="304.8" transform="rotate(-90 278.8 304.8)">3212</text>
<text x="267.7" y="309.9" transform="rotate(-90 267.7 309.9)">SHS</text>
<text x="267.7" y="315.4" transform="rotate(-90 267.7 315.4)">3</text>
<text x="267.7" y="320.9" transform="rotate(-90 267.7 320.9)">x</text>
<text x="267.7" y="329.1" transform="rotate(-90 267.7 329.1)">65</text>
<text x="267.7" y="334.6" transform="rotate(-90 267.7 334.6)">x</text>
<text x="256.6" y="342" transform="rotate(-90 256.6 342)">PLATE</text>
<text x="267.7" y="342.8" transform="rotate(-90 267.7 342.8)">65</text>
<text x="256.6" y="355.7" transform="rotate(-90 256.6 355.7)">BASE</text>
<text x="267.7" y="356.5" transform="rotate(-90 267.7 356.5)">LONG</text>
<text x="256.6" y="363.9" transform="rotate(-90 256.6 363.9)">OF</text>
<text x="267.7" y="369.3" transform="rotate(-90 267.7 369.3)">3200</text>
<text x="256.6" y="374.9" transform="rotate(-90 256.6 374.9)">TOP</text>
<text x="256.6" y="388.6" transform="rotate(-90 256.6 388.6)">FROM</text>
<text x="256.6" y="400.9" transform="rotate(-90 256.6 400.9)">1550</text>
<text x="479.2" y="413.8" transform="rotate(-90 479.2 413.8)">PLATE</text>
<text x="479.2" y="421.1" transform="rotate(-90 479.2 421.1)">12</text>
<text x="256.6" y="462.1" transform="rotate(-90 256.6 462.1)">PLATE</text>
<text x="256.6" y="469.4" transform="rotate(-90 256.6 469.4)">12</text>
</g>
<g font-size="3.7" fill="#191924">
<text x="211.9" y="106.3">REMOVE SHARP CORNERS</text>
<text x="640.6" y="121.1">REMOVE SHARP CORNERS</text>
<text x="177.4" y="131.2">DETAIL A</text>
<text x="647.7" y="128.4">DRILL 3 HOLES O18</text>
<text x="688.3" y="129.6">SIDES &amp;</text>
<text x="686.3" y="134.6">BOTTOM</text>
<text x="705.5" y="134.5">5</text>
<text x="208.7" y="143.2">53</text>
<text x="239" y="143.2">12 PLATE</text>
<text x="439.1" y="171.4" transform="rotate(-180 439.1 171.4)">-</text>
<text x="439.1" y="172.3" transform="rotate(-180 439.1 172.3)">-</text>
<text x="439.1" y="171.8" transform="rotate(-180 439.1 171.8)">-</text>
<text x="451.1" y="171.8" transform="rotate(-180 451.1 171.8)">-</text>
<text x="451.1" y="172.3" transform="rotate(-180 451.1 172.3)">-</text>
<text x="451.1" y="171.4" transform="rotate(-180 451.1 171.4)">-</text>
<text x="742.8" y="197.3">5</text>
<text x="350.3" y="211" transform="rotate(90 350.3 211)">-</text>
<text x="350.8" y="211" transform="rotate(90 350.8 211)">-</text>
<text x="351.2" y="211" transform="rotate(90 351.2 211)">-</text>
<text x="132.4" y="224.5">ENSURE 130 X 5</text>
<text x="350.3" y="223" transform="rotate(90 350.3 223)">-</text>
<text x="350.8" y="223" transform="rotate(90 350.8 223)">-</text>
<text x="351.2" y="223" transform="rotate(90 351.2 223)">-</text>
<text x="126.4" y="229.5">FLAT BAR REMAINS</text>
<text x="125.1" y="234.5">FLAT AND ALIGNED</text>
<text x="137.4" y="239.4">WITH FRAME</text>
<text x="163.2" y="237.1">5</text>
<text x="173" y="237.1">50 (100)</text>
<text x="139.8" y="244.4">SEAL WELD</text>
<text x="163.2" y="241.8">5</text>
<text x="173" y="241.8">50 (100)</text>
<text x="132.7" y="249.4">AROUND ENDS</text>
<text x="305.5" y="274.4">REMOVE SHARP CORNERS</text>
<text x="391.4" y="274.4">DRILL 5 HOLES O18</text>
<text x="441.2" y="272.1">5</text>
<text x="456.6" y="274.4">SEAL END</text>
<text x="441.2" y="276.7">5</text>
<text x="254.1" y="285.3" transform="rotate(-90 254.1 285.3)">850 LONG 90 x 5 FLAT BAR</text>
<text x="259.1" y="286.1" transform="rotate(-90 259.1 286.1)">TO FILL WINDOW OPENING</text>
<text x="346.6" y="310.3">ENSURE 130 X 5</text>
<text x="357.4" y="315.3">FLAT BAR</text>
<text x="348.8" y="320.3">REMAINS FLAT</text>
<text x="377.5" y="322.9">5</text>
<text x="387.2" y="322.9">50 (100)</text>
<text x="348.2" y="325.3">AND ALIGNED</text>
<text x="377.5" y="327.6">5</text>
<text x="387.2" y="327.6">50 (100)</text>
<text x="351.7" y="330.2">WITH FRAME</text>
<text x="354.1" y="335.2">SEAL WELD</text>
<text x="340.8" y="340.2">AROUND TOP END</text>
<text x="476.3" y="378.4">5</text>
<text x="530.8" y="412">6</text>
<text x="547.5" y="412">WALL PLATE 100 x 12 FLAT BAR x 240 LONG</text>
<text x="688.3" y="412">AS 3679.1 GRADE 300</text>
<text x="747.8" y="412">1</text>
<text x="774" y="412">2.3</text>
<text x="530.8" y="421.2">5</text>
<text x="547.5" y="421.2">BASE PLATE 200 x 12 FLAT BAR x 280 LONG</text>
<text x="688.3" y="421.2">AS 3679.1 GRADE 300</text>
<text x="747.8" y="421.2">1</text>
<text x="774" y="421.2">5.4</text>
<text x="530.8" y="430.5">4</text>
<text x="547.5" y="430.5">WINDOW INFILL 90 x 5 FLAT BAR x 850 LONG</text>
<text x="688.3" y="430.5">AS 3679.1 GRADE 300</text>
<text x="747.8" y="430.5">1</text>
<text x="774" y="430.5">3.0</text>
<text x="530.8" y="439.7">3</text>
<text x="547.5" y="439.7">LIGHT CURTAIN SUPPORT 130 x 5 FLAT BAR x 3200 LONG</text>
<text x="688.3" y="439.7">AS 3679.1 GRADE 300</text>
<text x="747.8" y="439.7">1</text>
<text x="773" y="439.7">16.7</text>
<text x="530.8" y="448.9">2</text>
<text x="547.5" y="448.9">HORIZONAL MEMBER 65 x 65 x 3.0 AS 1163 SHS x 118 LONG</text>
<text x="693.9" y="448.9">GRADE C350L0</text>
<text x="747.8" y="448.9">1</text>
<text x="774" y="448.9">0.5</text>
<text x="217.8" y="457.9">DETAIL B</text>
<text x="530.8" y="458.2">1</text>
<text x="547.5" y="458.2">VERTICAL SUPPORT 65 x 65 x 3.0 AS 1163 SHS x 3200 LONG</text>
<text x="693.9" y="458.2">GRADE C350L0</text>
<text x="747.8" y="458.2">1</text>
<text x="773" y="458.2">17.9</text>
<text x="524.4" y="467.4">ITEM NO</text>
<text x="601" y="467.4">DESCRIPTION</text>
<text x="698.7" y="467.4">MATERIAL</text>
<text x="740.2" y="467.4">QUANTITY</text>
<text x="767.6" y="467.4">MASS (kg)</text>
<text x="641.2" y="476.7">MATERIALS LIST</text>
<text x="561.4" y="513.6">DRAWN</text>
<text x="587.9" y="513.6">JIM SANDERSON</text>
<text x="622.8" y="513.6">SEPTEMBER 2014</text>
<text x="561.4" y="522.8">CHECKED</text>
<text x="561.4" y="532.1">APPROVED</text>
<text x="561.4" y="541.3">MASS</text>
<text x="582.6" y="541.3">46.3</text>
<text x="653.7" y="541.3">SCALE</text>
<text x="681.4" y="541.3">DRAWING NUMBER</text>
<text x="736.8" y="541.3">REVISION</text>
<text x="764.6" y="541.3">SHEET SIZE</text>
<text x="424" y="550.1">REV</text>
<text x="517.9" y="550.1">DRAWN</text>
<text x="532.4" y="550.1">CHECK</text>
<text x="424.5" y="555.6">NO</text>
<text x="468" y="553.8">REVISION</text>
<text x="522.7" y="555.6">BY</text>
<text x="536.6" y="555.6">BY</text>
<text x="548.1" y="553.8">DATE</text>
</g>
</svg>
